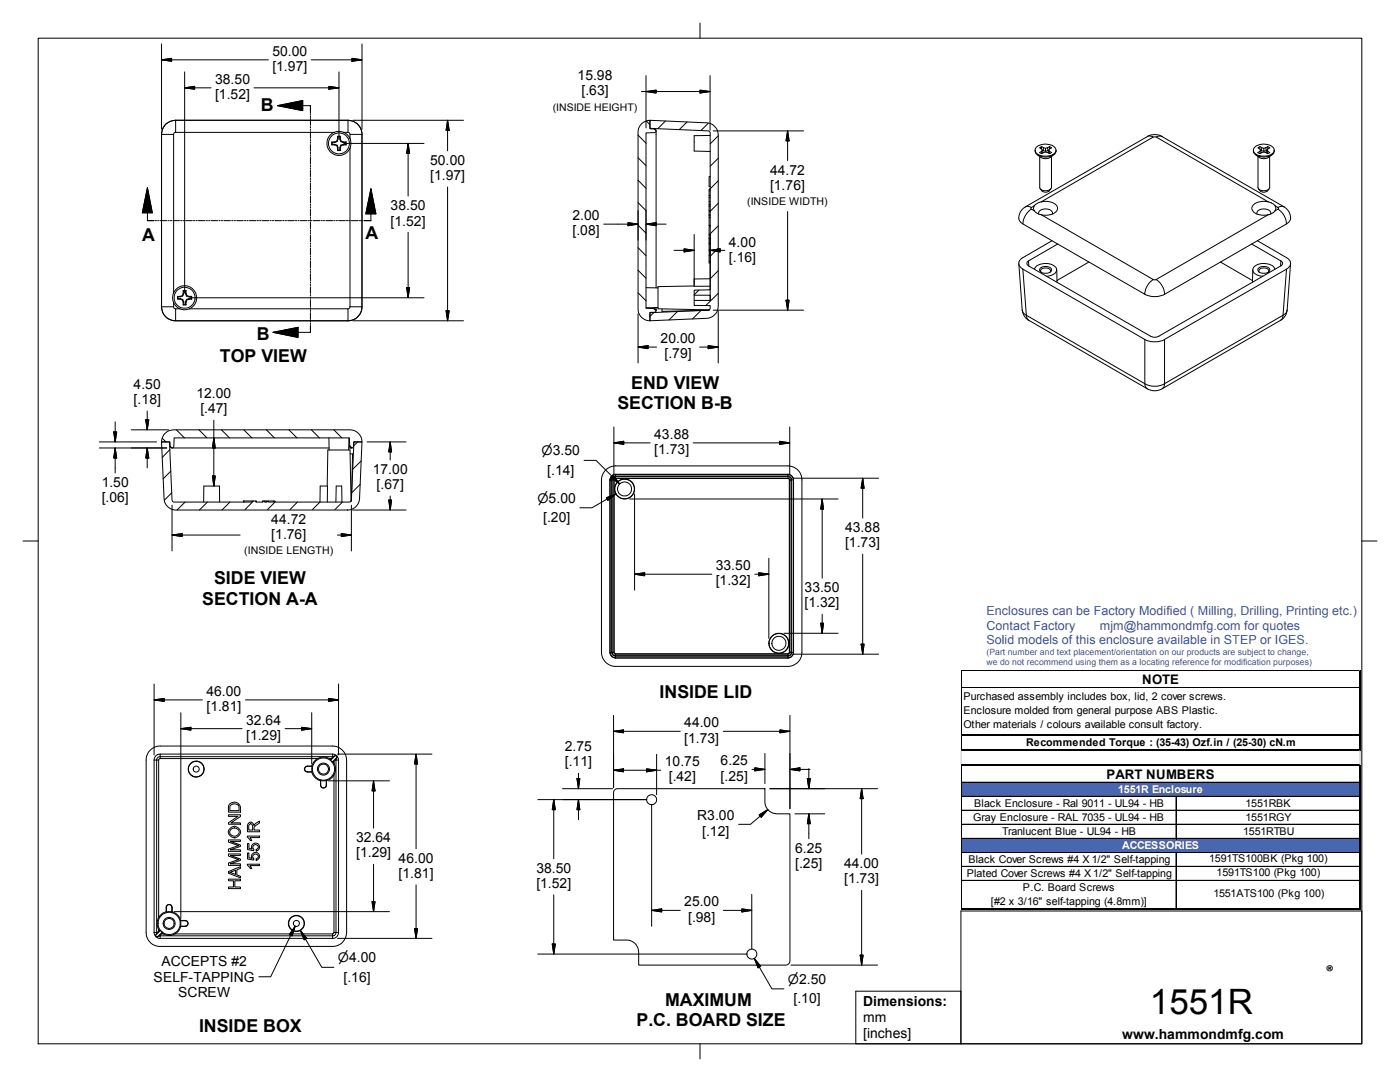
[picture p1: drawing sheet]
<svg xmlns="http://www.w3.org/2000/svg" width="279mm" height="216mm" viewBox="0 0 279 216" stroke-linecap="round" stroke-linejoin="round" font-family="sans-serif">
<g fill="#4966b0">
<path d="M191.9 156.1h79.6v2.9h-79.6z"/>
<path d="M191.9 167.3h79.6v2.9h-79.6z"/>
</g>
<path d="M191.8 133.7h.1M271.4 133.7h.1M191.8 149.8v2.7M191.9 149.8v2.7M271.4 149.8v2.7" fill="none" stroke="#d9dcdf" stroke-width=".2"/>
<g fill="none" stroke="#000" stroke-width=".2">
<path d="M7.6 7.6h264.2v200.7h-264.2zM32.2 8.8v17M32.2 11.9l2-.3v.6zM32.2 11.9h21.4M36.9 14.4v44M36.9 17.5l1.9-.3v.6zM36.9 17.5h5.2M50.7 17.5h16.9M62.1 11.9h10.1M65.6 17.2l2 .3-2 .3zM67.6 14.4v13.2M70.2 11.6l2 .3-2 .3z"/>
<path d="M72.2 8.8v17M128 18.3h13.7M128.9 15.1v10.4M128.9 18.3l2-.3v.6zM139.7 18l2 .3-2 .3zM139.7 4.6v3M141.7 15.1v10.9M29.4 37.5l1 5h-2zM29.4 37.5v6.5h1.3M32.2 26.8v34.4M32.2 26.8h2.4v31.6M35.1 26.4h31.6"/>
<path d="M35.1 24h34.3M35.1 24v2.4l-.4 .2-.1 .2M35.1 24a2.77 2.77 0 0 0-2.9 2.8M55.4 21.1h6.6v1.4M55.4 21.1l5-1v2zM62 22.6v.3M62 23.2v.3M62 23.6v1.4M62 25.3v.2M62 25.8v.2M62 26.2v1.4M62 27.8v.3"/>
<path d="M62 28.3v.3M62 28.8v1.4M62 30.4v.3M62 30.9v.3M62 31.4v1.4M62 33v.3M62 33.5v.3M62 34v1.3M62 35.6v.2M62 36.1v.2M62 36.6v1.3M62 38.1v.3"/>
<path d="M62 38.7v.2M62 39.1v1.4M66.2 28.3l.1 .1h.5M66.3 28.8h.5v.1M66.3 28.4l-.1 .5M66.7 26.4a2.29 2.29 0 0 1 1.9 0M66.7 26.4a2.41 2.41 0 0 0-.8 3.9 2.41 2.41 0 0 0 4-.7M66.8 28.8l.5 .2M67.2 28.2l-1 .1v.3v.3l1 .2M67.2 29.1l.2 .4M67.3 28.2l-.5 .2v-.1M67.3 29l.2 .5h-.1"/>
<path d="M67.3 29l-.1 .1M67.4 30h.5M67.4 27.2h.5M67.4 27.2l.4 .1M67.4 27.2v.5M67.4 29.5v.5M67.4 27.7l-.2 .5M67.5 30h.4M67.5 27.3v.5l-.1-.1M67.5 29.5l-.1 .5M67.5 27.8l-.2 .4h-.1M67.9 27.7l-.1 .1 .2 .4"/>
<path d="M67.9 27.2l-.1 .6M67.9 29.5h-.1v.5M67.9 27.7l.2 .5M67.9 27.2v.5M67.9 29.5v.5M68 29l-.2 .5M68 28.2l.5 .2M68 29l.1 .1M68.1 28.2h-.1M68.1 29.1l-.2 .4M68.1 28.2l.4 .1M68.5 28.8l.6 .1"/>
<path d="M68.5 28.9h.6M68.5 28.9v-.1l-.5 .2M68.5 28.3v.1h.5M68.5 28.9l-.4 .2M68.5 28.3h.6M68.6 26.4h.8M68.6 26.4l.9 .7 .4 .6M68.6 28.6h16M69.1 28.3v.6M69.1 28.3l-.1 .5M69.4 26.4l.4 .2 .1 .2M69.4 24v2.4"/>
<path d="M69.4 24a2.8 2.8 0 0 1 2.8 2.8v34.4M69.8 27.7v-.9h2.4v34.4M69.8 29.6v31.6M69.9 27.7a2.76 2.76 0 0 1 0 1.9M70.4 24h22.1M74 37.7l1 5h-2zM74 37.7v6.3h-1.3M81.4 28.6l.3 2h-.5zM81.4 28.6v10.5M89.3 24v6.1M89.3 37.3v26.7M89.3 24l.3 2h-.6z"/>
<path d="M127.3 36l1.6 1.6M127.3 31.5l1.6 1.6M127.3 27l1.6 1.6M128 24.7l.6-.4 1.1-.3v1.7h.9a.36 .36 0 0 1 .3 .4 .36 .36 0 0 1-.3 .4h-1.7v35l1.7 .1a.37 .37 0 0 1 .3 .3 .37 .37 0 0 1-.3 .4h-.9v1.7a2.32 2.32 0 0 1-2.4-2.4v-35.2l.1-.7zM129 24.2l.7 .7M129.7 24l11.3 .5a2.46 2.46 0 0 1 2.3 2.4v34.2a2.46 2.46 0 0 1-2.3 2.4l-11.3 .5v-1.6l11.7-.5 .3-.4v-.5l-3.2-.1v-1h3.2v-1h-3.2v-1l3.2-.1v-31.4l-.3-.3-11.7-.5zM130.6 25.7l.3 .4M130.9 26.1v31.3M132.8 24.2l-1.5 1.5M137.1 24.3l-1.5 1.6M141.4 24.6l-1.5 1.5M141.5 39v2.1"/>
<path d="M141.5 39.4h.2M141.5 39h.2M141.5 38.1h.2M141.7 37.7h-.2v1.3M141.7 35.2h-.2v2h.2M141.7 27l-3.2 .1v3l3.2 .1M142.3 26.1h18.1M143.3 36.1l-1.6 1.6M143.3 31.6l-1.6 1.6M143.3 27.1l-1.6 1.6M157.2 26.1l.3 2h-.6zM157.2 26.1v5.9"/>
<path d="M206.6 30a1.62 1.62 0 0 0 1.9 1.3 2.03 2.03 0 0 0 2.3-1.2v-.1M206.9 29.4a2.82 2.82 0 0 1 3.8 .3 1.49 1.49 0 0 1-1.8 1.5 1.87 1.87 0 0 1-2.3-1.2zM207 30.9l.8 .5a1.8 1.8 0 0 0 1.8 0l.7-.5M207.5 31.2v6.2a1.36 1.36 0 0 0 2.3 0v-6.2M207.6 37.7a1.16 1.16 0 0 0 1.1 .7 1.16 1.16 0 0 0 1-.7M207.9 30.2l-.4 .2 .4 .2a1.15 1.15 0 0 1 1.6 0l.3-.2-.3-.2M207.9 30.2v.4M207.9 29.3v.4M208 30l.1 .5M208 30l.2 .1M208 30l-.1 .2M208.3 29.5l-.1 .6 .5 .1"/>
<path d="M208.7 29.6v.6l.4-.1M208.7 29.6l-.8-.3-.4 .2 .5 .5M209.1 29.5l-.4 .1M209.1 29.5v.6l.2-.1M209.3 30l.2 .2M209.5 29.3l-.4 .2M209.5 29.7l-.3 .8M209.5 29.3l.3 .2-.3 .2M209.5 29.3v.4M209.5 30.2l-.1 .4M229 27.3l.4-.2 .7 .2-22.3 13M229 27.3a2.8 2.8 0 0 1 2.9 0"/>
<path d="M229 27.3l-24.4 14M230.7 27.3l22.4 13M231.9 27.3l-.4-.2-1.4 .2M231.9 27.3l24.4 14M250.1 30a1.62 1.62 0 0 0 2 1.3 2.29 2.29 0 0 0 2.2-1v-.3M250.4 29.4a2.82 2.82 0 0 1 3.9 .3 1.49 1.49 0 0 1-1.8 1.5 1.87 1.87 0 0 1-2.4-1.2zM250.6 30.9l.7 .5a1.83 1.83 0 0 0 1.9 0l.7-.5M251.1 31.2v6.2a1.34 1.34 0 0 0 2.3 0v-6.2M251.2 37.7a1.16 1.16 0 0 0 1 .7 1.16 1.16 0 0 0 1.1-.7M251.4 30.2l-.4 .2 .4 .2M251.4 30.2l.1 .4M251.4 29.3v.4"/>
<path d="M251.6 30l.1 .5M251.6 30l.1 .1M251.6 30l-.2 .2M251.8 29.5l-.1 .6 .5 .1M252.2 29.6v.6l.5-.1M252.2 29.6l-.8-.3-.4 .2 .6 .5M252.6 29.5l-.4 .1M252.6 29.5l.1 .6 .2-.1M252.9 30l.1 .2M253 29.3l-.4 .2M253 29.3l.4 .2-.4 .2M253 29.3v.4"/>
<path d="M253 29.7l-.2 .8M253 30.2l.4 .2-.4 .2a1.12 1.12 0 0 0-1.6 0M253 30.2v.4M31 44h.2M31.5 44h.2M32 44h1.3M33.5 44h.3M34 44h.3M34.5 44h1.3M34.6 58.4a2.4 2.4 0 0 1 4-.7 2.4 2.4 0 0 1-.8 3.9M34.6 58.4a2.29 2.29 0 0 0 0 2M35.4 59.1l.6 .1"/>
<path d="M35.5 59.2l-.1 .5M35.5 59.6h.5v.1M36 59.6l.5 .2M36 44h.3M36.4 59l-1 .1v.3v.3l1 .2M36.4 59.9l.2 .4M36.5 59.1h-.5M36.5 59.8l.2 .4-.1 .1M36.5 59.8l-.1 .1M36.6 58h.5M36.6 58l.4 .1M36.6 58v.5"/>
<path d="M36.6 44h.2M36.6 58.5l-.2 .5M36.7 58.1v.5l-.1-.1M36.7 58.6l-.2 .5-.1-.1M37 44h1.4M37.1 58.5l-.1 .1 .2 .5M37.1 58l-.1 .1v.5M37.1 58.5l.2 .5M37.1 58v.5M37.2 59.8l.1 .1M37.2 59.1l.5 .1M37.2 59.8l-.2 .4"/>
<path d="M37.3 59l-.1 .1M37.3 59l.4 .1M37.3 59.9l-.2 .4M37.7 59.6l.5 .1M37.7 59.7v-.1l-.5 .2M37.7 59.1l.5 .1M37.7 59.7l-.4 .2M37.7 59.7h.5M37.7 59.1h.5M37.8 59.4h46.8M38.2 59.1v.6M38.2 59.1v.5"/>
<path d="M38.6 44h.3M39.1 44h.3M39.6 44h1.3M41.1 44h.3M41.6 44h.3M42.1 44h1.4M43.7 44h.2M44.2 44h.2M44.7 44h1.3M46.2 44h.3M46.7 44h.3M47.2 44h1.3"/>
<path d="M48.8 44h.2M49.3 44h.2M49.8 44h1.3M51.3 44h.3M51.8 44h.3M52.3 44h1.3M53.9 44h.2M54.4 44h.2M54.9 44h1.3M56.4 44h.3M56.9 44h.3M57.4 44h1.3"/>
<path d="M58.9 44h.3M59.5 44h.2M59.9 44h1.4M61.5 44h.3M62 40.7v.3M62 41.2v.3M62 41.7v1.4M62 43.3v.3M62 43.8v.3M62 44.3v1.4M62 45.9v.3M62 46.4v.3"/>
<path d="M62 46.9v1.4M62 48.5v.2M62 49v.3M62 49.5v1.3M62 51.1v.2M62 51.6v.2M62 52v1.4M62 53.6v.3M62 54.1v.3M62 54.6v1.4M62 56.2v.3M62 56.7v.3"/>
<path d="M62 57.2v1.4M62 58.8v.3M62 59.3v.3M62 59.8v1.4M62 44h.3M62.5 44h1.3M64.1 44h.2M64.5 44h.3M65 44h1.4M66.6 44h.2M67.1 44h.3M67.6 44h1.3"/>
<path d="M69.1 44h.3M69.6 44h.3M70.1 44h1.4M71.7 44h.3M72.2 44h.2M81.2 57.4h.5l-.3 2zM81.4 46.4v13M120.5 44.7h6.8M125.3 44.4l2 .3-2 .3zM127.3 58.4l1.6 1.6M127.3 53.9l1.6 1.6M127.3 49.4l1.6 1.6"/>
<path d="M127.3 44.9l1.6 1.6M127.3 40.4l1.6 1.6M127.3 42v5.9M128.9 44.7l2-.3v.6zM128.9 44.7h4M128.9 57.4h2.4M128.9 42v5.9M134.5 50h4M136.5 49.7l2 .3-2 .3zM138.5 58.9v1M138.5 46.8v10.3h3.2M138.5 57.1l-7.2 .1v4.4l10.3 .2-9.5 .3v-.5"/>
<path d="M139.5 57.9l-1 .9M141.5 48.5v1.8h.2M141.5 42.9v.5M141.5 41.1v.9M141.5 47.6v.9M141.5 42v.9M141.5 40.3h.2M141.5 40.8h.2M141.5 41.1h.2M141.5 50.9h.2M141.5 52.2h.2M141.5 48.7h.2"/>
<path d="M141.5 49.7h.2M141.5 50h.2M141.5 47.5h.2M141.5 45h.2M141.5 43.1h.2M141.5 48.5h.2M141.5 47.6h.2M141.5 47.9h.2M141.5 42.9h.2M141.5 42h.2M141.5 42.3h.2M141.7 46.8v13.2"/>
<path d="M141.7 50l2-.3v.6zM141.7 50.6h-.2v1.9h.2M141.7 45.2h-.2v1.6h.2h-.2v.8M141.7 43.4h-.2v1.6M143.3 54l-1.6 1.6-3.2 .1v.5M143.3 58.5l-2.4 2.5M143.3 49.5l-1.6 1.6M143.3 45.1l-1.6 1.6M143.3 40.6l-1.6 1.6M144.7 50h-3M156.9 59.9h.6l-.3 2zM157.2 42.2v19.7"/>
<path d="M203.3 52.6l.7 9.3M204.1 53.7l24.4 14M204.6 41.3a2.16 2.16 0 0 0-.9 3l.4 .4M204.6 41.3l.7-.1 .5 .2M205.3 52.1v1M205.8 41.4l-.1 .1 .1 .2M206.4 41.1l-.1 .3 .1 .7M206.4 42.1a2.05 2.05 0 0 0 1.4 .7M206.4 42.1l-.6-.4a3.8 3.8 0 0 0-1.7 3l24.4 14a3.8 3.8 0 0 1 1.6-2.9l-22.3-13M206.4 41.1l-.6 .3M206.5 53.7a2.39 2.39 0 0 1 2.8-1.1 1.48 1.48 0 0 1 1.5 1.5 2.14 2.14 0 0 1-1.9 1M207.3 42.7a1.17 1.17 0 0 1 1.6-1 .94 .94 0 0 1 1.1 1"/>
<path d="M207.6 53.5a1.57 1.57 0 0 1 2.2 .3 1.25 1.25 0 0 1-1.8 .6l-.4-.2-.1-.3zM207.8 40.3l-.7 .2-.7 .6M207.8 54.3a.64 .64 0 0 1 .1-.7 .64 .64 0 0 1 .8-.1 .66 .66 0 0 1 .7 .1 .66 .66 0 0 1 .1 .7M207.8 40.3a2.92 2.92 0 0 1 3.2 1 1.51 1.51 0 0 1-1.7 1.6l-1.5-.1M210 48l-5.9 3.4a1.21 1.21 0 0 0-.8 1.2 1.21 1.21 0 0 0 .8 1.1l.7 9.2 .2 .7 .3 .3M210.9 53.8v2.5M211.1 48.7l-5.8 3.4a.53 .53 0 0 0-.4 .5 .53 .53 0 0 0 .4 .4l24.3 14.1a1.8 1.8 0 0 0 1.7 0l24.3-14.1a.51 .51 0 0 0 .4-.4 .51 .51 0 0 0-.4-.5M217.3 52.3l-6.4 3.7M228.5 58.7a4.4 4.4 0 0 0 3.9 0M230.1 55.8h.6M230.7 55.8a3.9 3.9 0 0 1 1.7 2.9M243.6 52.3l6.4 3.7"/>
<path d="M249.8 48.7l5.8 3.4M250 53.8v2.5M250.9 42.7a1.17 1.17 0 0 1 1.6-1 .94 .94 0 0 1 1.1 1M250.9 48l5.9 3.4a1.21 1.21 0 0 1 .8 1.2 1.21 1.21 0 0 1-.8 1.1l-.7 9.2 .5-.4 .3-.6M251.2 53.5a1.57 1.57 0 0 1 2.2 .3 1.25 1.25 0 0 1-1.8 .6l-.5-.3-.1-.3zM251.4 54.3a.64 .64 0 0 1 .1-.7 .64 .64 0 0 1 .7-.1 .66 .66 0 0 1 .7 .1 .66 .66 0 0 1 .2 .7M253.1 40.3l1 .4 .4 .4M253.1 40.3a2.68 2.68 0 0 0-3.3 1.1 1.91 1.91 0 0 0 2.2 1.5l1.1-.1M253.1 42.8l-22.4 13M254.4 53.7a2.39 2.39 0 0 0-2.8-1.1 1.48 1.48 0 0 0-1.6 1.5 2.15 2.15 0 0 0 2 1M254.5 42.1l-.8 .6-.6 .1M254.5 41.1l.1 .3-.1 .7"/>
<path d="M254.5 42.1l.5-.4a3.7 3.7 0 0 1 1.8 3l-24.4 14M254.5 41.1l.5 .3M255 41.4l.2 .1-.2 .2M255.6 52.1v1M256.3 41.3l-.7-.1-.6 .2M256.3 41.3a2.27 2.27 0 0 1 1 2.9l-.5 .5M256.8 53.7l-24.4 14M257.6 52.6l-.7 9.3M32.2 61.2h2.4M32.2 61.2a2.8 2.8 0 0 0 2.9 2.8h34.3a2.8 2.8 0 0 0 2.8-2.8M34.6 61.2l.2 .4h.3M34.6 60.4v.8"/>
<path d="M34.6 60.4l.4 .6 .9 .6M35.9 61.6a2.48 2.48 0 0 0 1.9 0M35.9 61.6h-.8v2.4h34.3v-2.4h-31.6M36.6 60.3v.5M36.6 60.8h.5M36.7 60.2v.5l-.1 .1M36.7 60.7l.4 .1M37.1 60.3l-.1-.1v.5M37.1 60.3v.5M54.5 66.3l5-1v2zM62 61.4v.3M62 61.9v.2"/>
<path d="M62 62.4v1.4M62 64v.2M62 64.5v.2M62 65v1.3h-7.5M69.8 61.2h2.4M69.8 61.2l-.1 .4h-.3M70.4 64h22.1M89 62h.6l-.3 2zM127.3 69.3l2-.3v.6zM127.3 69.3h3.7M127.3 62.6v9.8M130.5 62.4l-.8 .7"/>
<path d="M130.5 61.6l.4 .4M130.9 61.4v.5M131.3 61.4h-2.4M135.2 62.2l-1.7 1.7M139.9 62l-1.7 1.6M141.3 69l2 .3-2 .3zM142.3 61.9h18.1M143.3 69.3h-3.7M143.3 62.1v10.3M204 61.9l.1 .4 .5 .5 23.9 13.8 .1 .7 .4 .3M204 61.9a2.65 2.65 0 0 0 1.3 2M205.3 63.9l23.7 13.7"/>
<path d="M228.5 67.7v8.9a4 4 0 0 0 3.9 0l-.2 .7-.3 .3M255.5 63.9l.4-.3 .2-.7-23.7 13.7v-8.9a4.4 4.4 0 0 1-3.9 0M256.9 61.9a2.51 2.51 0 0 1-1.4 2l-23.6 13.7a2.93 2.93 0 0 1-2.9 0M19.8 88.2h11.4M19.8 89.4h13.5M22.7 86.2h.6l-.3 2zM23 84.2v4M23 89.4l.3 2h-.6zM23 89.4v5M26.2 85.8h7.5M29.1 83.8h.6l-.3 2zM29.4 82v3.8"/>
<path d="M29.4 89.4v4M29.4 89.4l.3 2h-.6zM32.2 88.2h1.6l.5 11.6 .2 .3 .3 .1h15.5v-.2h.8v.2h1.4v-.2h.3v.2h.5v-.2h.3v.2h1v-.2h.3v.2h15l.2-.4 .5-11.6h1.6l-.4 11.3a2.39 2.39 0 0 1-2.5 2.3h-34.2a2.39 2.39 0 0 1-2.4-2.3zM32.4 87.5l.7 .7M32.9 86.5l.6-.5 1.1-.2h35.2a2.42 2.42 0 0 1 2.4 2.4h-1.6l-.1 .9a.36 .36 0 0 1-.3 .3 .36 .36 0 0 1-.4-.3l-.1-1.7h-34.9l-.1 1.7a.37 .37 0 0 1-.4 .3 .37 .37 0 0 1-.3-.3l-.1-.9h-1.7l.2-.8zM33.9 89.7l-1.5 1.6M34 89l.3 .4M34.1 94l-1.5 1.5M34.3 98.3l-1.5 1.5M34.4 89.4h31.3M35.2 85.8l1.6 1.6M39.7 85.8l1.6 1.6"/>
<path d="M42.4 95h.6l-.3 2zM42.7 87.4l.3 2h-.6zM42.7 83.8v13.2M44.2 85.8l1.6 1.6M48.6 100h.1M48.6 100v.2M48.7 100h1.6M48.7 85.8l1.6 1.6M50.6 100l-1.7 1.7M51.1 100v.2M52.5 100v.2M52.8 100h.5"/>
<path d="M53.1 100v.2M53.2 85.8l1.6 1.6M53.6 100h1M57.7 85.8l1.6 1.6M62.1 85.8l1.7 1.6M65.6 87.4l.1 2.4M66.6 85.8l1.6 1.6M69.6 89.4h.5M69.6 87.4v2.4M69.8 88.9l.4 .5M69.9 90.6h.5l-.3 9.4-.3-10.2h-4.4l-.1 7.2M71.4 88.2l-.8 .7"/>
<path d="M71.9 96.6l-1.7 1.7M72.1 92l-1.7 1.6M73.3 88.2h7.7M77.6 99.8h.5l-.2 2zM77.9 99v2.8M77.9 88.2l.2 2h-.5zM77.9 88.2v3.6M116.6 91.9h2.4l4.7 4.7M121 93.6l.7-.4 1.1-.2h34.4a2.77 2.77 0 0 1 2.8 2.8v34.4a2.8 2.8 0 0 1-2.8 2.8h-34.4a2.8 2.8 0 0 1-2.8-2.8v-34.4l.3-1.2zM121 99.3l1.9-.7-1.6 1.2zM121.7 95.8v34.4M122.1 95.8h-.3l-.1 34.4"/>
<path d="M122.1 95.8v34.4M122.2 95.8v34.4M122.4 95l1.3 1.6-1.7-1.2zM122.5 85.2v9.6M122.5 88.4l2-.3v.6zM122.5 88.4h7.3M122.5 95.8h.1M122.5 95.8v34.4M122.6 95.5h34.9v34.9h-34.9zM122.8 95l-.5 .2-.2 .6M122.8 95.1h34.4M122.8 95.1v.3l34.4 .1"/>
<path d="M122.8 95.5h-.2l-.1 .3h-.3M122.8 95.1l-.4 .2-.2 .5M122.8 95v-.2a.89 .89 0 0 0-1 1h-.1M122.8 95h34.4M122.8 94.6l34.4 .1M122.9 98.6l-4.8 2.7h-2.4M125.6 99.6h41.7M126.6 98.6v19.2M138.3 88.4h19.3M155.6 88.1l2 .3-2 .3zM157.2 95.1l.5 .2 .2 .5M157.2 94.7l.7 .2 .4 .9"/>
<path d="M157.2 95.1v.3l.3 .1v.3M157.2 95l.6 .2 .2 .6M157.2 94.7v.3M157.2 94.6l.7 .3 .4 .4 .1 .5M157.2 94.6v.1M157.2 94.6h-34.4l-.6 .3-.4 .4-.1 .5M157.6 95.8h.3v34.4h-.3zM157.6 85.2v9.6M158 95.8h.3M158 95.8v34.4M158.2 95.4h17.1M158.3 95.8h.1"/>
<path d="M158.3 95.8v34.4M164.1 99.6l.3 2h-.6zM164.1 99.6v15.8M172.2 95.4l.2 2h-.5zM172.2 95.4v8M4.6 108h3M34.3 106.8l2-.3v.6zM34.3 106.8h13.6M34.3 100.8v9.1M36.9 100.2l-1.6 1.6M40.6 100.2l.1-3.2h3.1v3.2M41.4 100.2l-1.6 1.6"/>
<path d="M45.9 100.2l-1.6 1.6M54.9 100.2l-1.5 1.5M59.4 100.2l-1.5 1.5M65.3 100.2l.1-3.2h-1.5v3.2l-1.5 1.5M67 100.2l.1-3.2h1.1v3.2M68.1 106.5l2 .3-2 .3zM68.3 100.2l-1.5 1.5M70.1 106.8h-2.8M70.1 100.8v9.1M70.4 101.8h10.6M126.6 114.6l2.1-.3v.6zM126.6 114.6h15.5"/>
<path d="M150.6 114.6h2.8M151.4 114.3l2 .3-2 .3zM153.4 111.4v16M172.2 110.6v19.9M271.8 108h3M30.8 136.5v14.1M30.8 139.7l2-.3v.6zM30.8 139.7h9.6M49 139.7h18.6M65.6 139.4l2 .3-2 .3zM67.6 136.5v14.1M121.7 130.2l.3 .7 .3 .3 .5 .1"/>
<path d="M122.1 130.2h-.3a1.04 1.04 0 0 0 1 1.1M122.1 130.2l.2 .5 .5 .2M122.5 130.2l.1 .2 .2 .1M122.5 130.2h.1M122.5 130.2h-.3v.1l.3 .5h.3M122.8 130.5h34.4M122.8 130.9h34.4M122.8 131.3h34.4M122.8 130.5v.3h34.4M122.8 130.9v.4h34.4M122.8 130.5h.1M156.4 126.4h10.9"/>
<path d="M157.2 130.9v.4M157.2 130.5h.1M157.2 131.3h.1M157.5 130.2v.2l-.3 .1M157.9 130.2l-.1 .3-.2 .3h-.4v-.3M158 130.2h.3M158 130.2l-.2 .5-.6 .2M158.2 130.5h17.1M158.3 130.2h.1M158.3 130.2l-.4 .8-.7 .3M158.4 130.2l-.1 .5-.4 .3-.7 .3M163.8 124.4h.6l-.3 2z"/>
<path d="M164.1 122.6v3.8M171.9 128.5h.5l-.2 2zM191.9 133.7v16.1M191.9 133.8h79.6M191.9 137.2h79.3M191.9 137.3h79.3M30.1 149.6l1.1-.6 .8-.1h34.4a2.84 2.84 0 0 1 2.8 2.8v34.4a2.84 2.84 0 0 1-2.8 2.7h-34.4a2.73 2.73 0 0 1-2.8-2.7v-34.4l.2-1.2zM30.8 151.7h.5M30.8 151.7v34.4M31.3 151.7h.4M31.3 151.7v34.5M31.7 151.7v31.4"/>
<path d="M32 150.5v.5a.69 .69 0 0 0-.7 .7M32 151.4h31.4M32 150.5a1.16 1.16 0 0 0-1.2 1.2M32 151.4l-.3 .3M32 150.5h34.4M36.1 142.2v41.1M36.1 145.4l2-.3v.6zM48.3 145.4h-12.2M56.9 145.4h5.3M60.2 145.1l2 .3-2 .3zM61.4 154v.1M61.4 154h.9"/>
<path d="M61.4 152.9h.9M61.4 152.9a.55 .55 0 0 0-.6 .5 .55 .55 0 0 0 .6 .6M61.4 152.9a.59 .59 0 0 0-.7 .5 .59 .59 0 0 0 .7 .7h.8M61.4 152.9h.8M62.2 142.2v10.2M62.2 152.9v1.2M62.2 154.1l.3 .6 .5 .6 1 .5M63.4 151.4l-.7 .6-.5 .9M63.4 151.4a2.37 2.37 0 0 1 2.3 0M64 155.8h1.2M64 155.8v.8a.59 .59 0 0 0 .6 .7 .59 .59 0 0 0 .6-.7v-.8M64 155.7v.9"/>
<path d="M64 156.6a.55 .55 0 0 0 .6 .6 .55 .55 0 0 0 .5-.6h.1M65.1 155.7v.9M65.6 155.8h12.1M65.7 151.4h.4M65.7 151.4l.2 .1M65.9 151.5l.1 .2M66 151.7l.3 .3M66.1 151.4l-.2 .1M66.3 152l.2 .1M66.4 151v.1M66.4 151h-34.4v.4M66.4 151h.1"/>
<path d="M66.4 150.5a1.16 1.16 0 0 1 1.2 1.2M66.4 150.5v.5M66.4 151.1l-.3 .3M66.5 151l-.1 .1M66.5 152.1l.2 .2M66.7 154.6l-.7 .8-.8 .4M66.7 152.3a2.48 2.48 0 0 1 0 2.3M66.7 151.9v.4M66.7 154.6v31.5M66.7 151.9l-.2 .2M66.9 151.7h.2M66.9 151.7l-.2 .2"/>
<path d="M67 150.7l-1 1M67 150.7l.3 .4M67 150.7l-.5 .3M67 151.5l.1 .2M67 151.5l-.1 .2M67.1 151.7v34.4h-.4M67.1 151.7h.5M67.3 151.1l-.3 .4M67.3 151.1l-1 .9M67.4 150.5h18.8M67.6 151.7v34.4M74.5 155.8l.3 2h-.5z"/>
<path d="M74.5 155.8v9.4M83 150.5l.3 1.9h-.6zM83 150.5v18.9M107.3 159.6h21.8M110.5 159.6l.3 2h-.6zM110.5 159.6v11.8M112.3 157.4h10M115.1 155.4h.6l-.3 2zM115.4 159.6l.3 2h-.6zM115.4 154.3v3.1M115.4 159.6v4M122.4 142.7v14.5"/>
<path d="M122.4 145.9l2-.3v.6zM122.4 153.7l2-.3v.6zM122.4 145.9h13.4M122.4 153.7h9.5M122.7 157.6l.5-.2h29.5v2.6a2.38 2.38 0 0 0 2.3 2.4h2.6v29.4l-.2 .5-.6 .3h-29.3v-2.6a2.38 2.38 0 0 0-2.4-2.4h-2.7v-29.4zM129.1 153.4l1.9 .3-1.9 .3zM131 150.5v8.1M150.1 153.5h2.6M150.6 153.2l2.1 .3-2.1 .3zM152.7 150.3v6.1M153.6 157.4h21.5M155.7 145.6l1.9 .3-1.9 .3z"/>
<path d="M157.6 142.7v18.7M157.6 153.5l2-.3v.6zM157.6 153.5h4M157.6 145.9h-13.2M161.1 155.4h.6l-.3 2zM161.4 153.4v4M172 157.4l.3 2h-.6zM172 157.4v13M191.9 152.5v29.1M191.9 156.1h79.3M191.9 156.2h79.3M191.9 158.9h79.3"/>
<path d="M191.9 159h79.3M234.7 159v8.4M234.8 159v8.4M45.6 175.4h2.4v.3h-1.1v1.3h1.1v.3h-2.4v-.3h1v-1.3h-1zM45.6 173.9l2.4-1v.4l-.7 .3v1l.7 .2v.4l-2.4-1zM45.6 170.4h2.4v.3h-2l2 .7v.3l-2 .7h2v.3h-2.4v-.5l2-.7-2-.7zM45.6 167.6h2.4v.3h-2l2 .7v.3l-2 .7h2v.3h-2.4v-.5l2-.7-2-.7zM45.6 162.6h2.4v.3l-1.9 1.3h1.9v.3h-2.4v-.3l1.9-1.3h-1.9zM45.8 160.4a1.28 1.28 0 0 1 1.3-.3 1.28 1.28 0 0 1 .9 1.1v.9h-2.4v-1.3zM45.8 174.1l1.2-.4v.8zM46 160.7a1.03 1.03 0 0 1 1.7 .4v.7h-1.8zM46.1 165.5a.86 .86 0 0 1 1.3-.1 .86 .86 0 0 1 .1 1.2 .87 .87 0 0 1-1.2 .1 .87 .87 0 0 1-.3-1.1z"/>
<path d="M49.4 172.4h2.4v.3h-1.9l.3 .6h-.2zM49.4 166.8h2.4v.3h-1.9l.3 .6h-.2l-.6-.7zM49.4 170.2h.3v1l.6 .1a.8 .8 0 0 1 .4-1.1 .8 .8 0 0 1 1.1 .5 .8 .8 0 0 1-.7 1v-.3a.52 .52 0 0 0 .2-.9 .52 .52 0 0 0-.9 .3l.3 .5-.1 .3-1.2-.2zM49.4 168.3h.3v1l.6 .1a.79 .79 0 0 1 .4-1.1 .79 .79 0 0 1 1.1 .5 .79 .79 0 0 1-.7 1v-.3a.52 .52 0 0 0 .2-.9 .52 .52 0 0 0-.9 .3l.3 .6-.1 .3-1.2-.3zM49.7 164.2a.63 .63 0 0 1 .6-.1 .63 .63 0 0 1 .4 .6l.4-.4 .7-.4v.3l-.9 .6-.2 .5v.3h1.1v.4h-2.4v-1.3zM49.8 164.5a.41 .41 0 0 1 .5 0 .41 .41 0 0 1 .1 .5v.6h-.8v-.8zM74.3 179.9h.5l-.3 2zM74.5 172.5v9.4M83 176.6v10.6M110.5 178.6v11.8M130 160.6v24.2M150 178.5v10.9"/>
<path d="M151.5 162.6l1.7-1.1-1.3 1.6zM153.2 161.5l-3.4 3h-2.4M158.6 162.4h6M161.4 162.4l.3 2h-.6zM161.4 162.4v5M172 177.7v14.9M191.9 161.7h79.3M191.9 161.8h79.3M191.9 164.5h79.3M191.9 167.3h79.3M191.9 167.4h79.3M191.9 170.1h79.3"/>
<path d="M191.9 172.9h79.3M191.9 175.7h79.3M234.7 170.2v11.1M234.8 170.2v11.1M30.8 186.1a1.16 1.16 0 0 0 1.2 1.1M31 186.7l.4 .3M31.3 186.2l-.3 .5M31.4 186.1h-.6M31.4 186.1l-.1 .1M31.7 185.4v.4M31.7 183.1a2.48 2.48 0 0 0 0 2.3M31.7 185.4l.1 .3"/>
<path d="M31.7 185.8l-.3 .3M31.8 185.7l-.1 .1M31.8 185.7h.2M31.8 186.7h34.6v.5M31.8 186.7l-.4 .3M32 186.6v.6M32 187.2h34.4M32 186.6l-.2 .1M32 185.7l-1 1M32 185.7l.4 .3M32.2 186.4h.4M32.2 186.4l-.2 .2"/>
<path d="M32.4 186.2l.2 .2M32.4 186v.2M32.4 186.2l-.2 .2M32.4 186l-1 1M32.6 186.4a2.29 2.29 0 0 0 2.3 0M33.1 181.9l.1 .1M33.1 181.1h.1M33.1 181.9l-.8 .5-.6 .7M33.1 181.9v-.8a.61 .61 0 0 1 .7-.6 .61 .61 0 0 1 .6 .6v.8M33.2 181.1v.9M33.2 181.1a.53 .53 0 0 1 .6-.6 .53 .53 0 0 1 .5 .6M33.2 182h1.1"/>
<path d="M34.4 181.1l-.1 .9M34.4 181.9l.6 .3 .6 .5 .5 1M34.4 181.9l-.1 .1M34.8 181.9h42.9M34.9 186.4h31.5M36 183.7v1.1M36 183.7h1M36 184.8h1M36 184.8l.1 .1M36.1 183.7h-.1M36.1 184.9l-.4 .8-.8 .7M36.1 183.7h.9a.6 .6 0 0 1 .6 .6 .6 .6 0 0 1-.6 .6h-.9"/>
<path d="M37 183.7a.54 .54 0 0 1 .5 .6 .54 .54 0 0 1-.5 .5M37 183.7h.1M37 184.8v.1M58.9 184.8l-4.9 10.1h-2.4M58.9 184.8l-.6 1.9-.5-.2zM59.9 185.7l4.3 7.3h2.4M59.9 185.7l1.3 1.5-.5 .3zM66.7 186.1l-.3 .3M67.4 187.2h18.8M67.6 186.1h-.5a.5 .5 0 0 1-.2 .5 .5 .5 0 0 1-.5 0v-.2M67.6 186.1a1.16 1.16 0 0 1-1.2 1.1M82.7 185.3h.6l-.3 1.9z"/>
<path d="M107.3 190.4h41.8M110.2 188.4h.6l-.3 2zM130 181.7l2.1-.3v.6zM130 181.7h5.8M144.4 181.7h5.6M148.1 181.4l1.9 .3-1.9 .3zM150.5 191.2l1.3 1.6-.5 .3zM150.5 191.2l3.6 6.1h2.3M157.8 192.6h17.3M171.7 190.6h.6l-.3 2zM191.8 197.8h-21v10.5h101v-26.5h-80v26.5M139.7 208.3v3"/>
<circle cx="67.6" cy="28.6" r="2.1"/>
<circle cx="36.8" cy="59.4" r="2.09"/>
<circle cx="124.6" cy="97.6" r="1.41"/>
<circle cx="124.6" cy="97.6" r="1.96"/>
<circle cx="124.7" cy="97.6" r="1.99"/>
<circle cx="155.4" cy="128.4" r="2"/>
<circle cx="155.4" cy="128.4" r="1.4"/>
<circle cx="155.5" cy="128.4" r="1.96"/>
<circle cx="39.1" cy="153.5" r="1.54"/>
<circle cx="39.2" cy="153.5" r=".6"/>
<circle cx="39.2" cy="153.4" r="1.6"/>
<circle cx="64.6" cy="153.5" r="1.2"/>
<circle cx="64.6" cy="153.5" r="2.22"/>
<circle cx="64.6" cy="153.5" r="1"/>
<circle cx="130" cy="159.6" r="1"/>
<circle cx="46.8" cy="166" r="1.17"/>
<circle cx="33.8" cy="184.3" r="1.2"/>
<circle cx="33.8" cy="184.2" r="2.21"/>
<circle cx="33.8" cy="184.3" r=".99"/>
<circle cx="59.1" cy="184.3" r="1.6"/>
<circle cx="59.2" cy="184.3" r=".61"/>
<circle cx="59.2" cy="184.3" r="1.54"/>
<circle cx="150" cy="190.4" r=".99"/>
</g>
<path d="M271.4 133.9v15.9M191.9 146.7h79.6M191.9 149.7h79.6M271.4 152.8v28.8M191.9 181.4h79.6" fill="none" stroke="#000" stroke-width=".32"/>
<path d="M191.9 152.6h79.6" fill="none" stroke="#000" stroke-width=".34"/>
<g fill="#000" stroke="#000" stroke-width=".2">
<path d="M32.2 11.9l2-.3v.6zM36.9 17.5l1.9-.3v.6zM65.6 17.2l2 .3-2 .3zM70.2 11.6l2 .3-2 .3zM128.9 18.3l2-.3v.6zM139.7 18l2 .3-2 .3zM55.4 21.1l5-1v2zM81.4 28.6l.3 2h-.5zM89.3 24l.3 2h-.6zM157.2 26.1l.3 2h-.6zM29.4 37.5l1 5h-2zM74 37.7l1 5h-2z"/>
<path d="M81.2 57.4h.5l-.3 2zM125.3 44.4l2 .3-2 .3zM128.9 44.7l2-.3v.6zM136.5 49.7l2 .3-2 .3zM141.7 50l2-.3v.6zM156.9 59.9h.6l-.3 2zM54.5 66.3l5-1v2zM89 62h.6l-.3 2zM127.3 69.3l2-.3v.6zM141.3 69l2 .3-2 .3zM22.7 86.2h.6l-.3 2zM23 89.4l.3 2h-.6z"/>
<path d="M29.1 83.8h.6l-.3 2zM29.4 89.4l.3 2h-.6zM42.4 95h.6l-.3 2zM42.7 87.4l.3 2h-.6zM77.6 99.8h.5l-.2 2zM77.9 88.2l.2 2h-.5zM121 99.3l1.9-.7-1.6 1.2zM122.4 95l1.3 1.6-1.7-1.2zM122.5 88.4l2-.3v.6zM155.6 88.1l2 .3-2 .3zM172.2 95.4l.2 2h-.5zM34.3 106.8l2-.3v.6z"/>
<path d="M68.1 106.5l2 .3-2 .3zM126.6 114.6l2.1-.3v.6zM151.4 114.3l2 .3-2 .3zM164.1 99.6l.3 2h-.6zM30.8 139.7l2-.3v.6zM65.6 139.4l2 .3-2 .3zM163.8 124.4h.6l-.3 2zM171.9 128.5h.5l-.2 2zM36.1 145.4l2-.3v.6zM60.2 145.1l2 .3-2 .3zM74.5 155.8l.3 2h-.5zM83 150.5l.3 1.9h-.6z"/>
<path d="M115.1 155.4h.6l-.3 2zM122.4 145.9l2-.3v.6zM122.4 153.7l2-.3v.6zM129.1 153.4l1.9 .3-1.9 .3zM150.6 153.2l2.1 .3-2.1 .3zM155.7 145.6l1.9 .3-1.9 .3zM157.6 153.5l2-.3v.6zM161.1 155.4h.6l-.3 2zM172 157.4l.3 2h-.6zM74.3 179.9h.5l-.3 2zM110.5 159.6l.3 2h-.6zM115.4 159.6l.3 2h-.6z"/>
<path d="M151.5 162.6l1.7-1.1-1.3 1.6zM161.4 162.4l.3 2h-.6zM58.9 184.8l-.6 1.9-.5-.2zM59.9 185.7l1.3 1.5-.5 .3zM82.7 185.3h.6l-.3 1.9zM110.2 188.4h.6l-.3 2zM130 181.7l2.1-.3v.6zM148.1 181.4l1.9 .3-1.9 .3zM150.5 191.2l1.3 1.6-.5 .3zM171.7 190.6h.6l-.3 2z"/>
</g>
<text font-size="7" x="229.5" y="202.4">1551R</text>
<g font-size="3.5">
<text x="52" y="22.2">B</text>
<text x="72.9" y="47.8">A</text>
<text x="28.4" y="48">A</text>
<text x="51.3" y="67.8">B</text>
<text x="43.9" y="72.2">TOP VIEW</text>
<text x="126" y="77.7">END VIEW</text>
<text x="123.2" y="81.7">SECTION B-B</text>
<text x="42.7" y="116.6">SIDE VIEW</text>
<text x="40.4" y="120.6">SECTION A-A</text>
<text x="131.6" y="139.4">INSIDE LID</text>
<text x="132.7" y="200.7">MAXIMUM</text>
<text x="39.7" y="205.8">INSIDE BOX</text>
<text x="127" y="204.7">P.C. BOARD SIZE</text>
</g>
<text font-size="3.1" x="264.6" y="194.8">®</text>
<g font-size="2.8">
<text x="54.4" y="11.2">50.00</text>
<text x="42.9" y="16.7">38.50</text>
<text x="54.4" y="14.2">[1.97]</text>
<text x="115.3" y="16">15.98</text>
<text x="42.9" y="19.8">[1.52]</text>
<text x="116.1" y="19.1">[.63]</text>
<text x="85.9" y="32.9">50.00</text>
<text x="85.9" y="36">[1.97]</text>
<text x="153.7" y="34.9">44.72</text>
<text x="78" y="42">38.50</text>
<text x="153.7" y="37.9">[1.76]</text>
<text x="78" y="45">[1.52]</text>
<text x="114.3" y="43.9">2.00</text>
<text x="114.3" y="47">[.08]</text>
<text x="145.5" y="49.2">4.00</text>
<text x="145.5" y="52.2">[.16]</text>
<text x="131.8" y="68.5">20.00</text>
<text x="132.6" y="71.5">[.79]</text>
<text x="26.7" y="77.6">4.50</text>
<text x="26.7" y="80.7">[.18]</text>
<text x="39.2" y="79.5">12.00</text>
<text x="40" y="82.5">[.47]</text>
<text x="130.6" y="87.6">43.88</text>
<text x="74.4" y="94.6">17.00</text>
<text x="109.2" y="94.8">[.14]</text>
<text x="130.6" y="90.6">[1.73]</text>
<text x="20.3" y="97.2">1.50</text>
<text x="20.3" y="100.2">[.06]</text>
<text x="75.2" y="97.6">[.67]</text>
<text x="54.1" y="104.5">44.72</text>
<text x="54.1" y="107.5">[1.76]</text>
<text x="108.4" y="104.2">[.20]</text>
<text x="168.7" y="106.2">43.88</text>
<text x="142.9" y="113.8">33.50</text>
<text x="168.7" y="109.2">[1.73]</text>
<text x="142.9" y="116.8">[1.32]</text>
<text x="160.5" y="118.2">33.50</text>
<text x="160.5" y="121.2">[1.32]</text>
<text x="41.2" y="138.9">46.00</text>
<text x="41.2" y="141.9">[1.81]</text>
<text x="49.1" y="144.6">32.64</text>
<text x="49.1" y="147.6">[1.29]</text>
<text x="112.7" y="149.9">2.75</text>
<text x="136.6" y="145.1">44.00</text>
<text x="136.6" y="148.2">[1.73]</text>
<text x="112.7" y="152.9">[.11]</text>
<text x="132.7" y="152.9">10.75</text>
<text x="133.5" y="155.9">[.42]</text>
<text x="143.8" y="152.7">6.25</text>
<text x="143.8" y="155.7">[.25]</text>
<text x="139.1" y="163.7">R3.00</text>
<text x="140.1" y="166.7">[.12]</text>
<text x="71.1" y="168">32.64</text>
<text x="71.1" y="171.1">[1.29]</text>
<text x="79.5" y="172.2">46.00</text>
<text x="158.7" y="170.2">6.25</text>
<text x="158.7" y="173.2">[.25]</text>
<text x="168.4" y="173.2">44.00</text>
<text x="79.5" y="175.2">[1.81]</text>
<text x="107" y="174.2">38.50</text>
<text x="107" y="177.2">[1.52]</text>
<text x="168.4" y="176.3">[1.73]</text>
<text x="136.6" y="180.8">25.00</text>
<text x="137.3" y="183.9">[.98]</text>
<text x="30.6" y="195.9">SELF-TAPPING</text>
<text x="32.2" y="192.7">ACCEPTS #2</text>
<text x="68.6" y="195.9">[.16]</text>
<text x="35.6" y="199">SCREW</text>
<text x="158.3" y="200.2">[.10]</text>
<text x="172.3" y="200.8">Dimensions:</text>
<text x="172.3" y="204">mm</text>
<text x="172.3" y="207.1">[inches]</text>
<text x="223.9" y="207.3">www.hammondmfg.com</text>
</g>
<g font-size="2.6">
<text x="108.1" y="90.8">⌀3.50</text>
<text x="107.3" y="100.3">⌀5.00</text>
<text x="227.9" y="136.5">NOTE</text>
<text x="220.8" y="155.4">PART NUMBERS</text>
<text x="67.4" y="192">⌀4.00</text>
<text x="157.2" y="196.3">⌀2.50</text>
</g>
<g font-size="2.5" fill="#3a51a2">
<text x="196.9" y="122.8">Enclosures can be Factory Modified ( Milling, Drilling, Printing etc.)</text>
<text x="196.9" y="125.6">Contact Factory</text>
<text x="219.5" y="125.6">mjm@hammondmfg.com for quotes</text>
<text x="196.9" y="128.5">Solid models of this enclosure available in STEP or IGES.</text>
</g>
<g font-size="2.1">
<text x="110.3" y="22.1">(INSIDE HEIGHT)</text>
<text x="149.1" y="41">(INSIDE WIDTH)</text>
<text x="48.7" y="110.6">(INSIDE LENGTH)</text>
<text x="192.3" y="139.8">Purchased assembly includes box, lid, 2 cover screws.</text>
<text x="192.3" y="142.6">Enclosure molded from general purpose ABS Plastic.</text>
<text x="192.3" y="145.4">Other materials / colours available consult factory.</text>
<text x="204.8" y="148.9">Recommended Torque : (35-43) Ozf.in / (25-30) cN.m</text>
<text x="194.4" y="161">Black Enclosure - Ral 9011 - UL94 - HB</text>
<text x="248.6" y="161">1551RBK</text>
<text x="194.2" y="163.8">Gray Enclosure - RAL 7035 - UL94 - HB</text>
<text x="200" y="166.6">Tranlucent Blue - UL94 - HB</text>
<text x="248.1" y="166.6">1551RTBU</text>
<text x="248.6" y="163.8">1551RGY</text>
<text x="193.3" y="172.1">Black Cover Screws #4 X 1/2&quot; Self-tapping</text>
<text x="241.3" y="172">1591TS100BK (Pkg 100)</text>
<text x="192.9" y="174.9">Plated Cover Screws #4 X 1/2&quot; Self-tapping</text>
<text x="204.2" y="177.7">P.C. Board Screws</text>
<text x="242.1" y="179.1">1551ATS100 (Pkg 100)</text>
<text x="242.8" y="174.8">1591TS100 (Pkg 100)</text>
<text x="197.7" y="180.5">[#2 x 3/16&quot; self-tapping (4.8mm)]</text>
</g>
<g font-size="2.1" fill="#fff">
<text x="223.1" y="158.2">1551R Enclosure</text>
<text x="224" y="169.4">ACCESSORIES</text>
</g>
<g font-size="1.7" fill="#3a51a2">
<text x="196.9" y="130.7">(Part number and text placement/orientation on our products are subject to change,</text>
<text x="196.9" y="132.6">we do not recommend using them as a locating reference for modification purposes)</text>
</g>
</svg>
